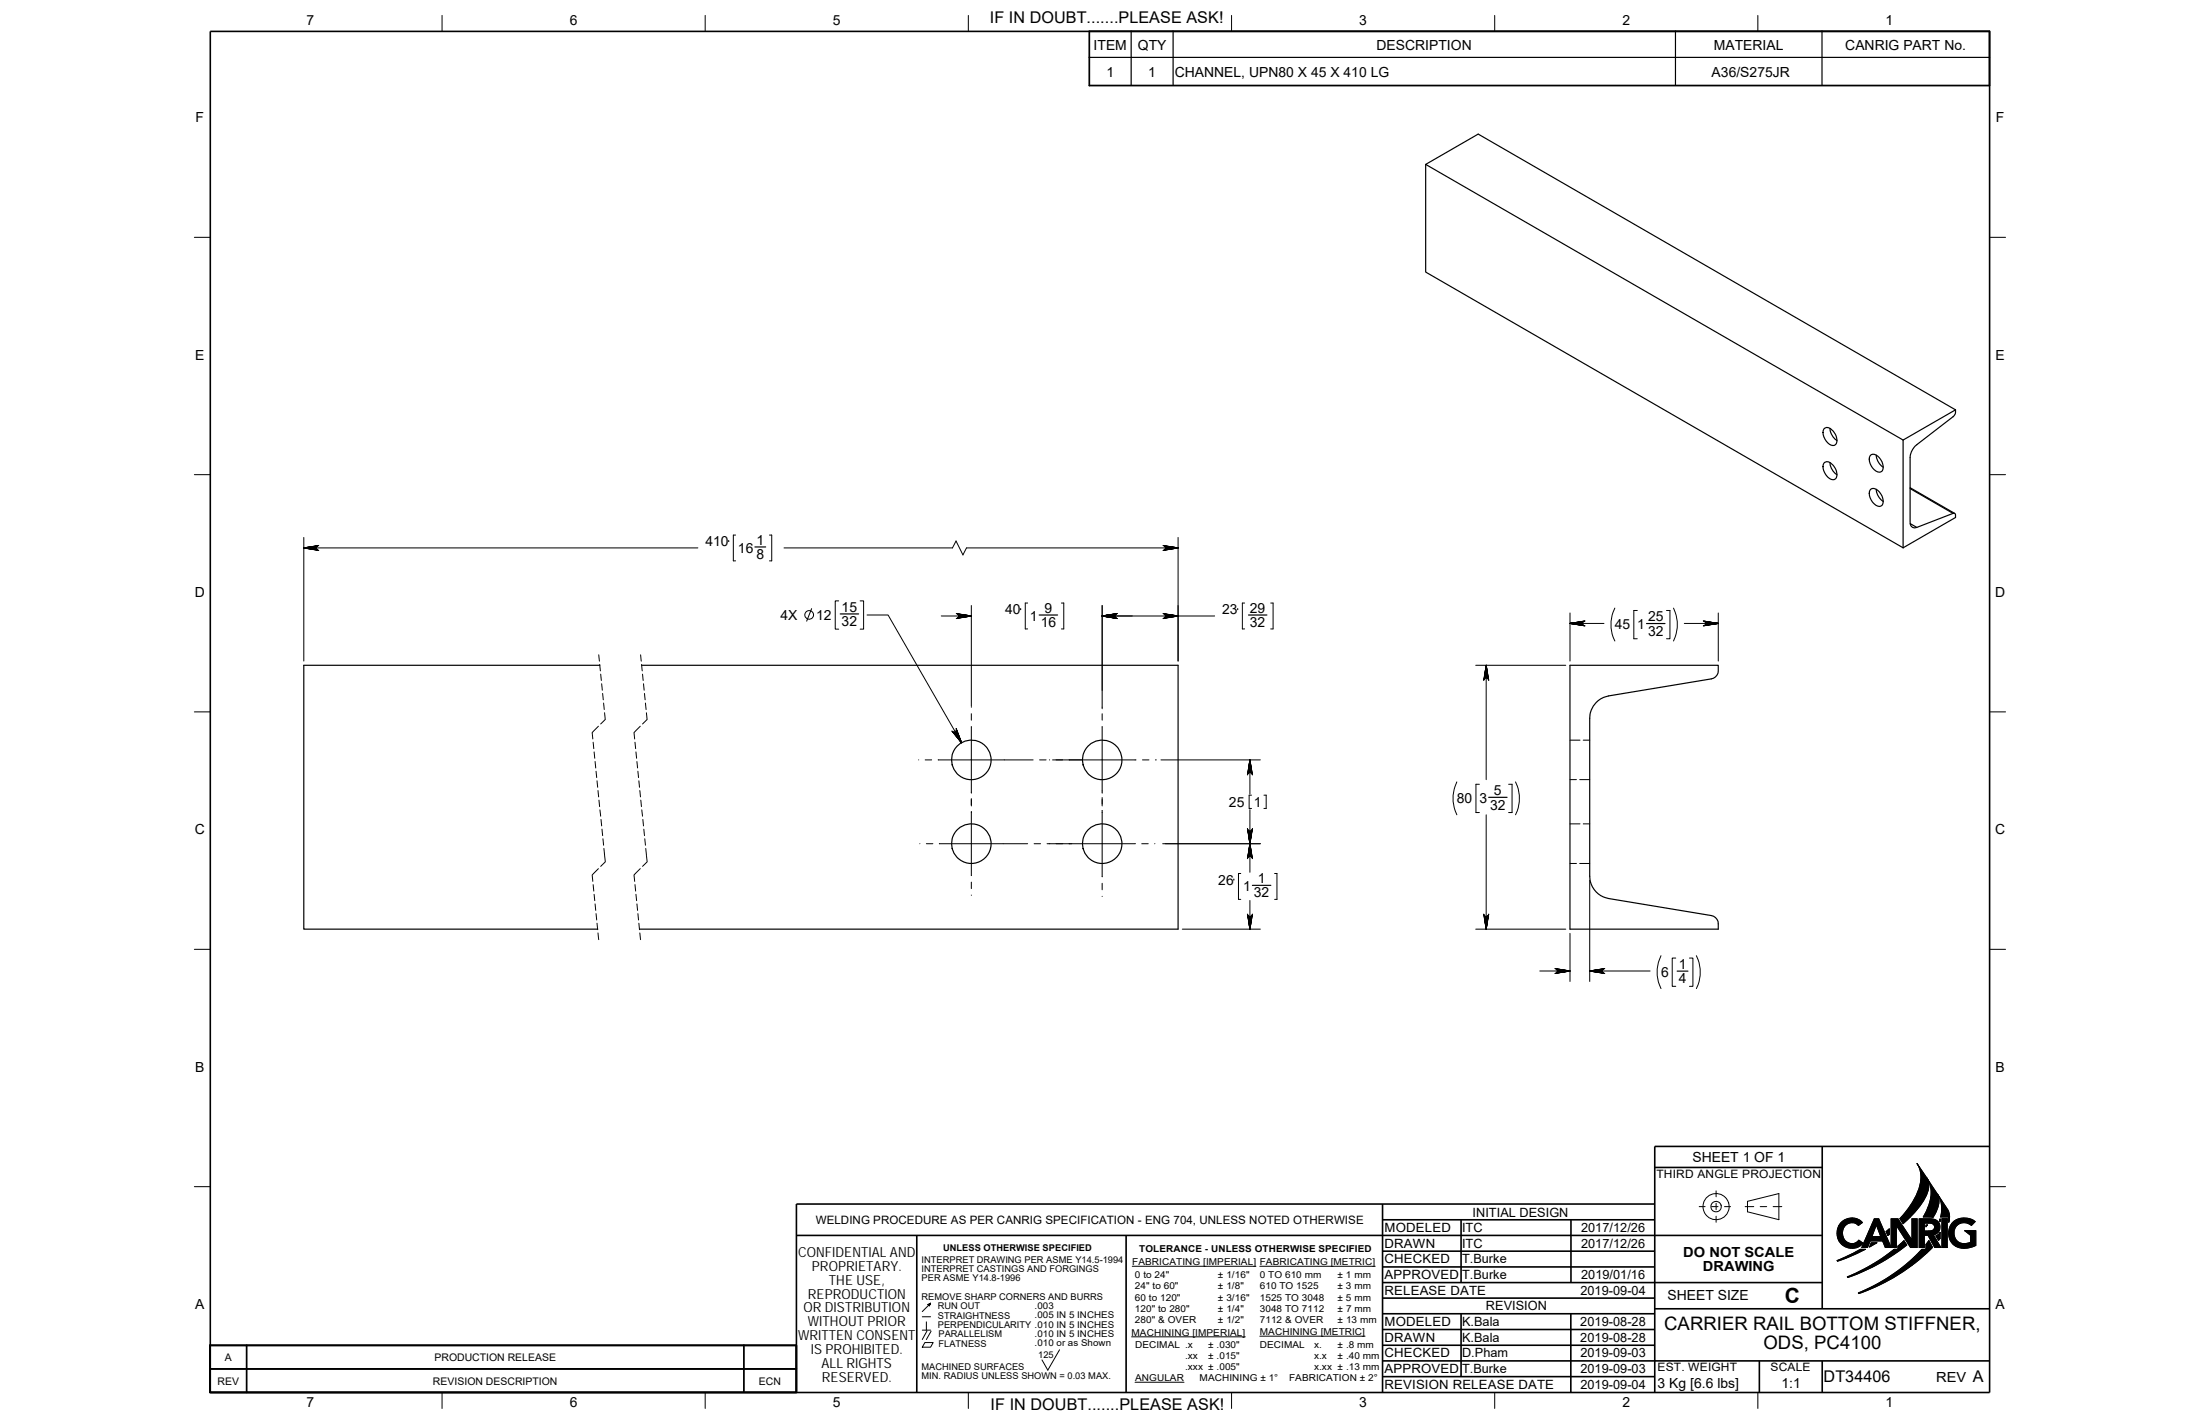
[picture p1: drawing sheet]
<svg xmlns="http://www.w3.org/2000/svg" width="432mm" height="279mm" viewBox="0 0 432 279" stroke-linecap="round" stroke-linejoin="round" font-family="sans-serif">
<g fill="none" stroke="#000" stroke-width=".2">
<path d="M86.8 3v3.2M138.4 3v3.2M190.1 3v3.2M241.7 3v3.2M293.4 3v3.2M345 3v3.2M38.1 46.6h3.2M390.5 46.6h3.1M38.1 93.1h3.2M390.5 93.1h3.1M59.6 107.5h77.4M59.6 105.5v24.2"/>
<path d="M144.4 105h-.5v5h.5M151 105h.5v5h-.5M153.9 107.5h33l.7-1.3 1.4 2.7 .7-1.4h41.5M159.3 119.4l-1 2.5M164.6 117.9h-.7v5.5h.7M168.8 117.9h.7v5.5h-.7M190.6 118.8v19.8M201.7 118.3h-.5v5.1h.5M208.3 118.3h.5v5.1h-.5M216.3 118.8v20.3M231.2 105.5v24.2M244.3 118.3h-.5v5.1h.5"/>
<path d="M249.4 118.3h.5v5.1h-.5M316.9 119.3a7.2 7.2 0 0 0 0 6.5M321.4 119.8h-.7v5.5h.7M327.1 119.8h.7v5.5h-.7M328.5 119.3a7.3 7.3 0 0 1 0 6.5M41.3 139.7h-3.2M117.5 128.5l.1 1.2M117.7 130.4l.1 1.2M117.9 132.3l.1 1.2M118.1 134.2l.1 1.2M118.3 136.1l.1 1.2M118.5 137.9l.1 1.3"/>
<path d="M118.7 139.8l.1 1.4-.9 .8M125.7 128.5l.2 1.2M125.9 130.4l.1 1.2M126.1 132.3l.1 1.2M126.3 134.2l.1 1.2M126.5 136.1l.1 1.2M126.7 137.9l.1 1.3M126.9 139.8l.1 1.4-.9 .8M170.2 120.7h4.1l14.4 25M184.7 120.9h5.9M190.6 138.7v.1M216.3 120.9h22.1"/>
<path d="M289.6 130.5h17.7M291.7 130.5v22.5M308.1 122.3h6.7M308.1 120.3v9.4M330.6 122.3h6.6M337.2 120.3v9.4M390.5 139.7h3.1M116.4 145.6l.1 1.3M116.6 147.5l.1 1.3M116.8 149.4l.1 1.3M117 151.3l.1 1.3M117.2 153.2l.1 1.3"/>
<path d="M117.4 155.1l.1 1.3M117.5 142.5l-1.3 1.2 .2 1.3M117.6 157l.1 1.3M117.8 158.9l.1 1.2M124.6 145.6l.2 1.3M124.8 147.5l.1 1.3M125 149.4l.1 1.3M125.2 151.3l.1 1.3M125.4 153.2l.1 1.3M125.6 155.1l.1 1.3M125.7 142.5l-1.3 1.2 .2 1.3M125.8 157l.1 1.3"/>
<path d="M126 158.9l.1 1.2M180.3 149.1h.1M181.6 149.1h1.3M184.1 149.1h18.7M190.6 140v1.3M190.6 142.6v13M190.6 156.7v1.4M190.6 159.2v12.6M204 149.1h1.3M206 149.1h.1M206.6 149.1h16.4M216.3 140v1.3"/>
<path d="M216.3 142.6v13M216.3 156.5v1.6M216.3 159v13M224.2 149.1h1.3M226.8 149.1h.1M227.9 149.1h19.5M245.3 149.1v6.7M245.3 158.9v12.3M245.6 156h-.4v2.6h.4M248.1 156h.4v2.6h-.4M285.9 153.4a7.3 7.3 0 0 0 0 6.5M290.4 153.9h-.7v5.5h.7"/>
<path d="M291.7 159.9v22.4M296.1 153.9h.7v5.5h-.7M297.5 153.4a7.2 7.2 0 0 1 0 6.5M308.1 153h1.3M308.1 145.2h2M310 153h2M310.7 145.2h1.3M116.4 173.6l.1 1.2M116.6 175.5l.1 1.2M116.8 177.4l.1 1.2M117 179.3l.1 1.2M117.5 170.4l-1.3 1.3 .2 1.2"/>
<path d="M118 160.8l.1 1.3M118.2 162.7l.1 1.3M118.3 164.6l.2 1.2M118.5 166.5l.2 1.2M118.7 167.8l.1 1.3-.9 .9M124.6 173.6l.2 1.2M124.8 175.5l.1 1.2M125 177.4l.1 1.2M125.2 179.3l.1 1.2M125.7 170.4l-1.3 1.3 .2 1.2M126.2 160.8l.1 1.3M126.4 162.7l.1 1.3"/>
<path d="M126.6 164.6l.1 1.2M126.7 166.5l.2 1.2M126.9 167.8l.1 1.3-.9 .9M180.5 165.5h.1M181.8 165.5h1.3M190.6 173.1v1.2M190.6 175.6v.1M201.7 165.5h-17.3M203 165.5h1.2M205.5 165.5h17.3M216.3 173.3v1.3M216.3 175.9h.1"/>
<path d="M224.1 165.5h1.3M226.6 165.5h.1M228.2 165.5h19.2M243.5 171.4h-.4v5.1h.4M245.3 176.7v5.6M250.2 171.4h.4v5.1h-.4M308.1 169.4h1.3M308.1 161.6h2M310 169.4h2M310.7 161.6h1.3M312 172.7v19.9M38.1 186.3h3.2"/>
<path d="M117.2 181.1l.1 1.3M117.4 183l.1 1.4M125.4 181.1l.1 1.3M125.6 183l.1 1.4M232.1 182.3h15.3M289.6 182.3h17.7M302.2 190.5h5.9M308.1 183.1v9.5M312 190.5h11.9M326 187.5a7.2 7.2 0 0 0 0 6.5M328.9 188h-.7v5.5h.7M331.6 188h.7v5.5h-.7"/>
<path d="M333 187.5a7.2 7.2 0 0 1 0 6.5M390.5 186.3h3.1M38.1 232.8h3.2M333.5 236.7h1.2M335.9 236.7h1.3M336.8 233.7v1.1M336.8 236.1v1.3M336.8 238.6v1.2M338.5 236.7h1.2M342.5 236.7h1.7M343 235.7l6.1-1.5v5.1l-6.1-1.5zM345.5 236.7h1.3"/>
<path d="M348 236.7h1.7M361.6 239.6a2.9 2.9 0 0 1 3.9 .3l-.8 .6-.4-.4-.5-.2-.9 .1-.7 .4a2.13 2.13 0 0 0-.6 1.6 2.02 2.02 0 0 0 1 1.8l.6 .2h.7l.4-.2 .5-.5 .9 .6a2.96 2.96 0 0 1-4.4 .1 2.96 2.96 0 0 1 .3-4.4zM367.9 239.1h.8l2.5 5.7v-5.7h1.3l2.8 4.2v-4.2h1v5.7h-1.3l-2.8-4.3v4.3h-2.2l-.5-1.3h-2.4l-.6 1.3h-1.1zM376.3 228.3l1.9 2.8a3.8 3.8 0 0 1-.4 4 19.9 19.9 0 0 1-4.3 5l-.6-1a14.7 14.7 0 0 0 4.1-7.8 4.7 4.7 0 0 0-.7-3zM376.7 239.1l2.5 .1 .7 .2 .6 .4 .2 .7-.1 1-.5 .5-.6 .3 1.4 2.5h-1.2l-1.3-2.4h-.7v2.4h-1zM377.7 240h1.1l.6 .2 .3 .3-.1 .7-.5 .3h-1.4zM378.2 231.1l2 3.1a3.7 3.7 0 0 1-.3 3.9l-.4 .6a.52 .52 0 0 1-.8 .1h-1.2a8.8 8.8 0 0 0 1.4-6zM380.3 234.4l2 3a3 3 0 0 1 .2 2.4v-1h-1.6a5.5 5.5 0 0 0-.6-4.4zM380.8 239.2v.5l-.1-.2zM381.2 239.1h1v5.7h-1zM383.5 239.6a3.6 3.6 0 0 1 4.1 0l-.7 .9a2 2 0 0 0-2-.5l-.9 .5-.5 1.1a1.97 1.97 0 0 0 2 2.4l1.3-.3v-1.3l-1.2-.9h2.2v2.9a3.7 3.7 0 0 1-4.9-.8 3.2 3.2 0 0 1 .6-4zM390.5 232.8h3.1"/>
<path d="M181 258.4h1.6M181.8 259.4v1.6M182.6 255.7l-1.6 1.6M222.2 248.5h24.3M247.3 248.5h22.6M360.6 247.3l4.5-2.2h1l-3.5 1.7-1.9 .7zM362.6 250.5a37 37 0 0 0 9.2-5.4h.7v-.6l1.2-1.1 .5 .9a38.4 38.4 0 0 1-11.5 6.4zM364.7 253.7a34.8 34.8 0 0 0 12.5-8.6h.8v-.9l.6-.8 .7 1.4a37.9 37.9 0 0 1-14.5 9zM367.3 243.8h1.1l-1.5 .9zM368.3 240.3l.8 2.3h-1.7zM370.2 241.6l.6-.5v1.1l-.3 .2zM378 240.3h.3l-.3 .4z"/>
<path d="M380 242.5l.5-.3 .3-.4v1.2l-.3 .4zM86.8 273.2v3.2M138.4 273.2v3.2M181 261h1.6M181.5 263.4h1.7l-.6 .9h-1.6zM181.9 261.2l-.9 1.6M182.8 261.2l-1 1.6M190.1 273.2v3.2M208 264.8l-2.3 4-1.2-2M222.1 262.3h22.3M222.8 271.2h9.6M241.7 273.2v3.2"/>
<path d="M247.3 262.2h20.6M293.4 273.2v3.2M345 273.2v3.2"/>
<circle cx="158.8" cy="120.7" r=".86"/>
<circle cx="336.8" cy="236.7" r="1.03"/>
<circle cx="336.8" cy="236.7" r="2.57"/>
</g>
<g fill="none" stroke="#000" stroke-width=".32">
<path d="M41.3 6.2h349.2v267h-349.2zM271.4 236.2v37M271.4 239.3h53.4M286.8 239.3v12.4M308.3 239.3v12.4M324.8 236.2h-168.5v37M324.8 229.1h32.9M357.7 224.9v31.9M390.5 224.9h-65.7v48.3M156.3 242.4h201.4M179.9 242.4v30.8M221 242.4v30.8"/>
<path d="M271.4 248.6h53.4M271.4 245.5h53.4M271.4 257.8h53.4M271.4 254.7h53.4M271.4 251.7h86.3M286.8 257.8v12.3M308.3 257.8v15.4M324.8 256.8h65.7M271.4 267h119.1M271.4 270.1h53.4M271.4 263.9h53.4M271.4 260.9h53.4"/>
<path d="M345.3 267v6.2M357.7 267v6.2"/>
</g>
<g fill="#000" stroke="#000" stroke-width=".2">
<path d="M59.6 107.5l3 .5z" fill-rule="evenodd"/>
<path d="M59.6 107.5l2.8 .4z" fill-rule="evenodd"/>
<path d="M59.6 107.5l2.6 .2 .1 .2z" fill-rule="evenodd"/>
<path d="M59.6 107.5l2.5 .1 .1 .1z" fill-rule="evenodd"/>
<path d="M59.6 107.5l2.5-.1v.2z" fill-rule="evenodd"/>
<path d="M59.6 107.5l2.6-.2-.1 .1z" fill-rule="evenodd"/>
<path d="M59.6 107.5l2.7-.4-.1 .2z" fill-rule="evenodd"/>
<path d="M59.6 107.5l2.8-.4z" fill-rule="evenodd"/>
<path d="M59.6 107.5l3-.5z" fill-rule="evenodd"/>
<path d="M228.3 107l2.9 .5z" fill-rule="evenodd"/>
<path d="M228.4 107.1l2.8 .4z" fill-rule="evenodd"/>
<path d="M228.6 107.1l2.6 .4-2.5-.2z" fill-rule="evenodd"/>
<path d="M228.7 107.3l2.5 .2-2.5-.1z" fill-rule="evenodd"/>
<path d="M228.7 107.4l2.5 .1-2.5 .1z" fill-rule="evenodd"/>
<path d="M228.7 107.6l2.5-.1-2.5 .2z" fill-rule="evenodd"/>
<path d="M228.7 107.7l2.5-.2-2.6 .4z" fill-rule="evenodd"/>
<path d="M228.4 107.9l2.8-.4z" fill-rule="evenodd"/>
<path d="M228.3 108l2.9-.5z" fill-rule="evenodd"/>
<path d="M187.7 120.4l2.9 .5z" fill-rule="evenodd"/>
<path d="M187.9 120.4l2.7 .5z" fill-rule="evenodd"/>
<path d="M188 120.5l2.6 .4-2.5-.3z" fill-rule="evenodd"/>
<path d="M188.1 120.6l2.5 .3-2.4-.1z" fill-rule="evenodd"/>
<path d="M188.2 120.8l2.4 .1h-2.4z" fill-rule="evenodd"/>
<path d="M188.2 120.9h2.4l-2.5 .2z" fill-rule="evenodd"/>
<path d="M188.1 121.1l2.5-.2-2.6 .3z" fill-rule="evenodd"/>
<path d="M187.9 121.3l2.7-.4z" fill-rule="evenodd"/>
<path d="M187.7 121.4l2.9-.5z" fill-rule="evenodd"/>
<path d="M216.3 120.9l3-.5z" fill-rule="evenodd"/>
<path d="M216.3 120.9l2.8-.5z" fill-rule="evenodd"/>
<path d="M216.3 120.9l2.7-.4-.1 .1z" fill-rule="evenodd"/>
<path d="M216.3 120.9l2.6-.3-.1 .2z" fill-rule="evenodd"/>
<path d="M216.3 120.9l2.5-.1v.1z" fill-rule="evenodd"/>
<path d="M216.3 120.9h2.5l.1 .2z" fill-rule="evenodd"/>
<path d="M216.3 120.9l2.6 .2 .1 .1z" fill-rule="evenodd"/>
<path d="M216.3 120.9l2.8 .4z" fill-rule="evenodd"/>
<path d="M216.3 120.9l3 .5z" fill-rule="evenodd"/>
<path d="M216.3 120.9l3 .5z" fill-rule="evenodd"/>
<path d="M216.3 120.9l2.8 .4z" fill-rule="evenodd"/>
<path d="M216.3 120.9l2.6 .2 .1 .1z" fill-rule="evenodd"/>
<path d="M216.3 120.9h2.5l.1 .2z" fill-rule="evenodd"/>
<path d="M216.3 120.9l2.5-.1v.1z" fill-rule="evenodd"/>
<path d="M216.3 120.9l2.6-.3-.1 .2z" fill-rule="evenodd"/>
<path d="M216.3 120.9l2.7-.4-.1 .1z" fill-rule="evenodd"/>
<path d="M216.3 120.9l2.8-.5z" fill-rule="evenodd"/>
<path d="M216.3 120.9l3-.5z" fill-rule="evenodd"/>
<path d="M228.3 120.4l2.9 .5z" fill-rule="evenodd"/>
<path d="M228.4 120.4l2.8 .5z" fill-rule="evenodd"/>
<path d="M228.6 120.5l2.6 .4-2.5-.3z" fill-rule="evenodd"/>
<path d="M228.7 120.6l2.5 .3-2.5-.1z" fill-rule="evenodd"/>
<path d="M228.7 120.8l2.5 .1h-2.5z" fill-rule="evenodd"/>
<path d="M228.7 120.9h2.5l-2.5 .2z" fill-rule="evenodd"/>
<path d="M228.7 121.1l2.5-.2-2.6 .3z" fill-rule="evenodd"/>
<path d="M228.4 121.3l2.8-.4z" fill-rule="evenodd"/>
<path d="M228.3 121.4l2.9-.5z" fill-rule="evenodd"/>
<path d="M291.7 130.5l-.5 3z" fill-rule="evenodd"/>
<path d="M291.7 130.5l-.4 2.8z" fill-rule="evenodd"/>
<path d="M291.7 130.5l-.2 2.6-.2 .1z" fill-rule="evenodd"/>
<path d="M291.7 130.5l-.1 2.5-.1 .1z" fill-rule="evenodd"/>
<path d="M291.7 130.5l.1 2.5h-.2z" fill-rule="evenodd"/>
<path d="M291.7 130.5l.2 2.6-.1-.1z" fill-rule="evenodd"/>
<path d="M291.7 130.5l.4 2.7-.2-.1z" fill-rule="evenodd"/>
<path d="M291.7 130.5l.4 2.8z" fill-rule="evenodd"/>
<path d="M291.7 130.5l.5 3z" fill-rule="evenodd"/>
<path d="M308.1 122.3l2.6-.2-.1 .1z" fill-rule="evenodd"/>
<path d="M308.1 122.3l2.7-.3-.1 .1z" fill-rule="evenodd"/>
<path d="M308.1 122.3l2.8-.4z" fill-rule="evenodd"/>
<path d="M308.1 122.3l3 .5z" fill-rule="evenodd"/>
<path d="M308.1 122.3l2.8 .5z" fill-rule="evenodd"/>
<path d="M308.1 122.3l2.6 .3 .1 .1z" fill-rule="evenodd"/>
<path d="M308.1 122.3l2.5 .1 .1 .2z" fill-rule="evenodd"/>
<path d="M308.1 122.3l2.5-.1v.2z" fill-rule="evenodd"/>
<path d="M308.1 122.3l3-.5z" fill-rule="evenodd"/>
<path d="M334.3 121.8l2.9 .5z" fill-rule="evenodd"/>
<path d="M334.5 121.9l2.7 .4z" fill-rule="evenodd"/>
<path d="M334.6 122l2.6 .3-2.5-.2z" fill-rule="evenodd"/>
<path d="M334.7 122.1l2.5 .2-2.4-.1z" fill-rule="evenodd"/>
<path d="M334.8 122.2l2.4 .1-2.4 .1z" fill-rule="evenodd"/>
<path d="M334.8 122.4l2.4-.1-2.5 .3z" fill-rule="evenodd"/>
<path d="M334.7 122.6l2.5-.3-2.6 .4z" fill-rule="evenodd"/>
<path d="M334.5 122.8l2.7-.5z" fill-rule="evenodd"/>
<path d="M334.3 122.8l2.9-.5z" fill-rule="evenodd"/>
<path d="M187.7 142.9l1 2.8z" fill-rule="evenodd"/>
<path d="M187.7 143.1l1 2.6z" fill-rule="evenodd"/>
<path d="M187.7 143.3l1 2.4-1.1-2.3z" fill-rule="evenodd"/>
<path d="M187.6 143.4l1.1 2.3-1.2-2.2z" fill-rule="evenodd"/>
<path d="M187.4 143.6l.1-.1 1.2 2.2z" fill-rule="evenodd"/>
<path d="M187.2 143.6h.2l1.3 2.1z" fill-rule="evenodd"/>
<path d="M187.1 143.6h.1l1.5 2.1z" fill-rule="evenodd"/>
<path d="M186.9 143.5l1.8 2.2z" fill-rule="evenodd"/>
<path d="M186.8 143.4l1.9 2.3z" fill-rule="evenodd"/>
<path d="M245.3 149.1l.3 2.6-.2-.1z" fill-rule="evenodd"/>
<path d="M245.3 149.1l.5 2.8z" fill-rule="evenodd"/>
<path d="M245.3 149.1l.4 2.7-.1-.1z" fill-rule="evenodd"/>
<path d="M245.3 149.1l.5 3z" fill-rule="evenodd"/>
<path d="M245.3 149.1l.1 2.5h-.2z" fill-rule="evenodd"/>
<path d="M245.3 149.1l-.1 2.5-.1 .1z" fill-rule="evenodd"/>
<path d="M245.3 149.1l-.2 2.6-.1 .1z" fill-rule="evenodd"/>
<path d="M245.3 149.1l-.4 2.8z" fill-rule="evenodd"/>
<path d="M245.3 149.1l-.5 3z" fill-rule="evenodd"/>
<path d="M245.3 165.5l.5 3z" fill-rule="evenodd"/>
<path d="M245.3 165.5l.5 2.8z" fill-rule="evenodd"/>
<path d="M245.3 165.5l.4 2.7-.1-.1z" fill-rule="evenodd"/>
<path d="M245.3 165.5l.3 2.6-.2-.1z" fill-rule="evenodd"/>
<path d="M245.3 165.5l.1 2.5h-.2z" fill-rule="evenodd"/>
<path d="M245.3 165.5l-.1 2.5-.1 .1z" fill-rule="evenodd"/>
<path d="M245.3 165.5l-.2 2.6-.1 .1z" fill-rule="evenodd"/>
<path d="M245.3 165.5l-.4 2.8z" fill-rule="evenodd"/>
<path d="M245.3 165.5l-.5 3z" fill-rule="evenodd"/>
<path d="M244.8 162.6l.5 2.9z" fill-rule="evenodd"/>
<path d="M244.9 162.7l.4 2.8z" fill-rule="evenodd"/>
<path d="M245 162.9l.1 .1 .2 2.5z" fill-rule="evenodd"/>
<path d="M245.1 163h.1l.1 2.5z" fill-rule="evenodd"/>
<path d="M245.2 163h.2l-.1 2.5z" fill-rule="evenodd"/>
<path d="M245.4 163h.2l-.3 2.5z" fill-rule="evenodd"/>
<path d="M245.6 163l.1-.1-.4 2.6z" fill-rule="evenodd"/>
<path d="M245.8 162.7l-.5 2.8z" fill-rule="evenodd"/>
<path d="M245.8 162.6l-.5 2.9z" fill-rule="evenodd"/>
<path d="M245.8 179.3l-.5 3z" fill-rule="evenodd"/>
<path d="M245.8 179.5l-.5 2.8z" fill-rule="evenodd"/>
<path d="M245.6 179.7l.1-.1-.4 2.7z" fill-rule="evenodd"/>
<path d="M245.4 179.8l.2-.1-.3 2.6z" fill-rule="evenodd"/>
<path d="M245.2 179.8h.2l-.1 2.5z" fill-rule="evenodd"/>
<path d="M245.1 179.7l.1 .1 .1 2.5z" fill-rule="evenodd"/>
<path d="M245 179.6l.1 .1 .2 2.6z" fill-rule="evenodd"/>
<path d="M244.9 179.5l.4 2.8z" fill-rule="evenodd"/>
<path d="M244.8 179.3l.5 3z" fill-rule="evenodd"/>
<path d="M292.2 179.3l-.5 3z" fill-rule="evenodd"/>
<path d="M292.1 179.5l-.4 2.8z" fill-rule="evenodd"/>
<path d="M291.9 179.7l.2-.1-.4 2.7z" fill-rule="evenodd"/>
<path d="M291.8 179.8l.1-.1-.2 2.6z" fill-rule="evenodd"/>
<path d="M291.6 179.8h.2l-.1 2.5z" fill-rule="evenodd"/>
<path d="M291.5 179.7l.1 .1 .1 2.5z" fill-rule="evenodd"/>
<path d="M291.3 179.6l.2 .1 .2 2.6z" fill-rule="evenodd"/>
<path d="M291.3 179.5l.4 2.8z" fill-rule="evenodd"/>
<path d="M291.2 179.3l.5 3z" fill-rule="evenodd"/>
<path d="M305.2 191l2.9-.5z" fill-rule="evenodd"/>
<path d="M305.4 191l2.7-.5z" fill-rule="evenodd"/>
<path d="M305.6 190.8l2.5-.3-2.6 .4z" fill-rule="evenodd"/>
<path d="M305.6 190.6l2.5-.1-2.5 .3z" fill-rule="evenodd"/>
<path d="M305.6 190.4l2.5 .1-2.5 .1z" fill-rule="evenodd"/>
<path d="M305.6 190.3l2.5 .2-2.5-.1z" fill-rule="evenodd"/>
<path d="M305.5 190.2l2.6 .3-2.5-.2z" fill-rule="evenodd"/>
<path d="M305.4 190.1l2.7 .4z" fill-rule="evenodd"/>
<path d="M305.2 190l2.9 .5z" fill-rule="evenodd"/>
<path d="M312 190.5l3-.5z" fill-rule="evenodd"/>
<path d="M312 190.5l2.8-.4z" fill-rule="evenodd"/>
<path d="M312 190.5l2.7-.3-.1 .1z" fill-rule="evenodd"/>
<path d="M312 190.5l2.6-.2-.1 .1z" fill-rule="evenodd"/>
<path d="M312 190.5l2.5-.1v.2z" fill-rule="evenodd"/>
<path d="M312 190.5l2.5 .1 .1 .2z" fill-rule="evenodd"/>
<path d="M312 190.5l2.6 .3 .1 .1z" fill-rule="evenodd"/>
<path d="M312 190.5l2.8 .5z" fill-rule="evenodd"/>
<path d="M312 190.5l3 .5z" fill-rule="evenodd"/>
<path d="M361.5 239.8a2.81 2.81 0 0 1 4 .1l-.8 .6a1.82 1.82 0 0 0-2-.4 1.82 1.82 0 0 0-1.1 1.8 1.83 1.83 0 0 0 1.1 1.9 1.83 1.83 0 0 0 2.1-.5l.9 .6a2.95 2.95 0 0 1-4.3 .1 2.95 2.95 0 0 1 .1-4.2z" fill-rule="evenodd"/>
<path d="M371.2 239.1h1.3l2.8 4.2v-4.2h1v5.7h-1.3l-2.8-4.3v4.3h-1z" fill-rule="evenodd"/>
<path d="M376.3 228.3l2 3a3.8 3.8 0 0 1-.5 3.9l-2 2.7-2.3 2.2-.6-1a14.8 14.8 0 0 0 4.1-7.6 4.8 4.8 0 0 0-.7-3.2z" fill-rule="evenodd"/>
<path d="M378.3 231.3l1.9 2.9a3.9 3.9 0 0 1-.3 3.8l-.5 .8h-1.9a8.5 8.5 0 0 0 1.3-6.5z" fill-rule="evenodd"/>
<path d="M380.8 239.2v.5l-.1-.2z" fill-rule="evenodd"/>
<path d="M380.3 234.4l1.9 2.9a3.1 3.1 0 0 1 .3 2.5v-1h-1.6a5.5 5.5 0 0 0-.6-4.4z" fill-rule="evenodd"/>
<path d="M383.3 239.9a3.5 3.5 0 0 1 4.4-.2l-.8 .8a2.07 2.07 0 0 0-2.8 0 2.07 2.07 0 0 0-.2 2.8 2.07 2.07 0 0 0 2.8 .5l.1-1.4-1.2-.9h2.2v2.9a3.9 3.9 0 0 1-4.7-.5 3.2 3.2 0 0 1 .2-4z" fill-rule="evenodd"/>
<path d="M182.2 256l.4-.3z" fill-rule="evenodd"/>
<path d="M182.1 256l.5-.3z" fill-rule="evenodd"/>
<path d="M182.3 256l.3-.3z" fill-rule="evenodd"/>
<path d="M182.6 255.7l-.2 .6z" fill-rule="evenodd"/>
<path d="M360.6 247.3l4.5-2.2h1l-3.8 1.8-1.6 .6z" fill-rule="evenodd"/>
<path d="M364.7 253.7l2.2-1 2.8-1.5a35.1 35.1 0 0 0 7.5-6.1h.8v-.9l.6-.8 .7 1.4a38.1 38.1 0 0 1-14.5 9z" fill-rule="evenodd"/>
<path d="M367.9 239.1l-2.5 5.7h1.1l.6-1.3h2.4l.5 1.3h1.2l-2.5-5.7zM368.3 240.3l.8 2.3h-1.7z" fill-rule="evenodd"/>
<path d="M367.3 243.8h1.1l-1.5 .9z" fill-rule="evenodd"/>
<path d="M370.2 241.6l.6-.5v1.1l-.3 .2z" fill-rule="evenodd"/>
<path d="M362.6 250.5l.5-.2a18.7 18.7 0 0 0 4.7-2.4l4-2.8h.7a1.12 1.12 0 0 1 .5-1.1l.7-.6 .5 .9a38.9 38.9 0 0 1-11.5 6.4z" fill-rule="evenodd"/>
<path d="M378 240.3h.3l-.3 .4z" fill-rule="evenodd"/>
<path d="M377.7 240h1.4l.4 .2 .2 .3a.83 .83 0 0 1-.3 .9 .83 .83 0 0 1-.8 .1h-.9zM376.7 239.1v5.7h1v-2.4h.7l1.3 2.4h1.2l-1.4-2.5a1.58 1.58 0 0 0 1.3-1.8 1.58 1.58 0 0 0-1.8-1.4z" fill-rule="evenodd"/>
<path d="M380 242.5l.8-.7v1.2l-.3 .4z" fill-rule="evenodd"/>
<path d="M381.2 239.1v5.7h1v-5.7z" fill-rule="evenodd"/>
</g>
<g fill="none" stroke="#000" stroke-width=".23">
<path d="M213.8 11.3h176.7M222 6.1v10.7M230.3 6.1v10.7M328.8 6.1v10.7M357.6 6.1v10.7M279.8 32.3v21.1l93.7 54.1M358 84.2a1.12 1.12 0 0 1 1.7 .3 2.39 2.39 0 0 1 .6 2.7 1.32 1.32 0 0 1-1.9-.6l-.2-.5a2.12 2.12 0 0 1-.2-1.9zM358 90.9a1.12 1.12 0 0 1 1.7 .3 2.39 2.39 0 0 1 .6 2.7 1.32 1.32 0 0 1-1.9-.6l-.2-.4a2.12 2.12 0 0 1-.2-2zM359.2 84.1l.3 1.1 .6 .9 .5 .3M359.2 90.8l.3 1.1 .6 .9 .5 .4M367.1 96.1a1.14 1.14 0 0 1 1.8 .4 2.4 2.4 0 0 1 .5 2.7 1.36 1.36 0 0 1-1.9-.7l-.2-.4a2.14 2.14 0 0 1-.2-2zM367.1 89.4a1.14 1.14 0 0 1 1.8 .4 2.4 2.4 0 0 1 .5 2.7 1.36 1.36 0 0 1-1.9-.7l-.2-.4a2.14 2.14 0 0 1-.2-2z"/>
<path d="M368.3 89.3l.3 1.2 .5 .8 .5 .4M368.3 96l.3 1.2 .5 .8 .5 .4M373.5 86.3v21.2M374.9 95.9l8.4 4.8M374.9 95.7l8.7 5M383.8 80.4l-10.3 5.9M383.8 80.4l-93.7-54.1-10.3 6 93.7 54M383.8 80.4l-.1 .8-.3 .5-7.2 5.5-.5 .6-.5 .8-.3 1.2v12.6a.94 .94 0 0 0 .3 1 .94 .94 0 0 0 1 .1l7.1-2.8M143 106.1h.1M148.2 107.3h2.1M200.3 119.4h.1M242.9 119.4h.1"/>
<path d="M374.9 102.7l1.3 .8M383.3 100.7l.5 .1v.7l-10.3 6M117.7 130.5h-58.1v51.8h57.7M125.9 130.5h105.3v51.8h-105.7M164.9 120.5h3.6M204 120.7h3.6M245 120.7h3.7M308.1 130.5h29.1a2.14 2.14 0 0 1-.7 2.5l-.6 .2-20.2 3.3a4.5 4.5 0 0 0-3.7 4.4v31a4.5 4.5 0 0 0 3.7 4.4l20.2 3.3 .8 .5a2.19 2.19 0 0 1 .5 2.2h-29.1zM323.2 122.3h3.6M292.2 156.4h3.6M242.2 172.5h.1M245.8 173.7h3.6"/>
<path d="M329.2 190.5h2.1"/>
<circle cx="190.6" cy="149.1" r="3.9"/>
<circle cx="216.3" cy="149.1" r="3.9"/>
<circle cx="190.6" cy="165.5" r="3.9"/>
<circle cx="216.3" cy="165.5" r="3.9"/>
</g>
<path d="M213.8 6.1h176.7v10.7h-176.7zM41.2 264h115.1v9.2h-115.1zM41.2 268.6h115.1M48.4 264v9.2M146 264v9.2" fill="none" stroke="#000" stroke-width=".34"/>
<text font-size="4.1" x="350.3" y="255.7">C</text>
<g font-size="3.6">
<text x="326.6" y="261">CARRIER RAIL BOTTOM STIFFNER,</text>
<text x="346.1" y="264.6">ODS, PC4100</text>
</g>
<g font-size="3.2">
<text x="194.3" y="4.5">IF IN DOUBT.......PLEASE ASK!</text>
<text x="357.9" y="271.2">DT34406</text>
<text x="387.2" y="271.2">A</text>
<text x="194.4" y="276.6">IF IN DOUBT.......PLEASE ASK!</text>
</g>
<g font-size="2.7">
<text x="60.2" y="4.8">7</text>
<text x="111.8" y="4.8">6</text>
<text x="163.5" y="4.8">5</text>
<text x="266.8" y="4.8">3</text>
<text x="318.4" y="4.8">2</text>
<text x="370.1" y="4.8">1</text>
<text x="214.7" y="9.7">ITEM</text>
<text x="223.3" y="9.7">QTY</text>
<text x="270.2" y="9.7">DESCRIPTION</text>
<text x="336.4" y="9.7">MATERIAL</text>
<text x="362.2" y="9.7">CANRIG PART No.</text>
<text x="217.1" y="15.1">1</text>
<text x="225.4" y="15.1">1</text>
<text x="230.6" y="15.1">CHANNEL, UPN80 X 45 X 410 LG</text>
<text x="336" y="15.1">A36/S275JR</text>
<text x="38.4" y="24">F</text>
<text x="391.7" y="24">F</text>
<text x="38.3" y="70.5">E</text>
<text x="391.6" y="70.5">E</text>
<text x="138.5" y="107.2">410</text>
<text x="148.5" y="106.9">1</text>
<text x="144.8" y="108.4">16</text>
<text x="148.5" y="109.7">8</text>
<text x="38.2" y="117.1">D</text>
<text x="391.6" y="117.1">D</text>
<text x="153.2" y="121.6">4X</text>
<text x="160.2" y="121.6">12</text>
<text x="165.2" y="120">15</text>
<text x="165.2" y="122.9">32</text>
<text x="197.3" y="120.5">40</text>
<text x="202.1" y="121.8">1</text>
<text x="204.3" y="123">16</text>
<text x="205" y="120.2">9</text>
<text x="239.9" y="120.5">23</text>
<text x="245.3" y="123">32</text>
<text x="245.3" y="120.2">29</text>
<text x="316.9" y="123.5">45</text>
<text x="321.4" y="123.5">1</text>
<text x="323.5" y="121.9">25</text>
<text x="323.5" y="124.7">32</text>
<text x="241.2" y="158.3">25</text>
<text x="246.1" y="158.3">1</text>
<text x="285.9" y="157.6">80</text>
<text x="290.4" y="157.6">3</text>
<text x="292.5" y="158.8">32</text>
<text x="293.2" y="156">5</text>
<text x="38.2" y="163.7">C</text>
<text x="391.6" y="163.7">C</text>
<text x="239.1" y="173.6">26</text>
<text x="246.8" y="173.3">1</text>
<text x="244" y="174.8">1</text>
<text x="246.1" y="176.1">32</text>
<text x="326" y="191.7">6</text>
<text x="329.5" y="190.1">1</text>
<text x="329.5" y="192.9">4</text>
<text x="38.3" y="210.2">B</text>
<text x="391.6" y="210.2">B</text>
<text x="332.2" y="227.9">SHEET 1 OF 1</text>
<text x="156.6" y="246.5">CONFIDENTIAL AND</text>
<text x="159.3" y="249.3">PROPRIETARY.</text>
<text x="330.4" y="246.6">DO NOT SCALE</text>
<text x="334.2" y="249.4">DRAWING</text>
<text x="38.3" y="256.8">A</text>
<text x="157.7" y="257.5">OR DISTRIBUTION</text>
<text x="158.6" y="254.8">REPRODUCTION</text>
<text x="162.7" y="252">THE USE,</text>
<text x="327.3" y="255.1">SHEET SIZE</text>
<text x="391.6" y="256.8">A</text>
<text x="156.6" y="263">WRITTEN CONSENT</text>
<text x="158.6" y="260.2">WITHOUT PRIOR</text>
<text x="159.1" y="265.7">IS PROHIBITED.</text>
<text x="161.2" y="268.5">ALL RIGHTS</text>
<text x="60.2" y="276">7</text>
<text x="111.8" y="276">6</text>
<text x="161.3" y="271.2">RESERVED.</text>
<text x="163.5" y="276">5</text>
<text x="266.8" y="276">3</text>
<text x="318.4" y="276">2</text>
<text x="325.3" y="272.4">3 Kg [6.6 lbs]</text>
<text x="349.7" y="272.4">1:1</text>
<text x="370.1" y="276">1</text>
<text x="380" y="271.2">REV</text>
</g>
<g font-size="2.5">
<text x="289" y="238.7">INITIAL DESIGN</text>
<text x="271.8" y="244.8">DRAWN</text>
<text x="271.8" y="241.7">MODELED</text>
<text x="287" y="244.8">ITC</text>
<text x="287" y="241.7">ITC</text>
<text x="310.3" y="244.8">2017/12/26</text>
<text x="310.3" y="241.7">2017/12/26</text>
<text x="271.8" y="251">APPROVED</text>
<text x="271.8" y="247.8">CHECKED</text>
<text x="287" y="247.8">T.Burke</text>
<text x="287" y="251">T.Burke</text>
<text x="310.3" y="251">2019/01/16</text>
<text x="271.8" y="254">RELEASE DATE</text>
<text x="291.7" y="257.1">REVISION</text>
<text x="310.2" y="254">2019-09-04</text>
<text x="271.8" y="263.2">DRAWN</text>
<text x="271.8" y="260.2">MODELED</text>
<text x="287" y="263.2">K.Bala</text>
<text x="287" y="260.2">K.Bala</text>
<text x="310.2" y="260.2">2019-08-28</text>
<text x="310.2" y="263.2">2019-08-28</text>
<text x="271.8" y="269.4">APPROVED</text>
<text x="271.8" y="266.3">CHECKED</text>
<text x="287" y="269.4">T.Burke</text>
<text x="287" y="266.3">D.Pham</text>
<text x="310.2" y="269.4">2019-09-03</text>
<text x="310.2" y="266.3">2019-09-03</text>
<text x="271.8" y="272.6">REVISION RELEASE DATE</text>
<text x="310.2" y="272.6">2019-09-04</text>
</g>
<g font-size="2.3">
<text x="325.1" y="231.1">THIRD ANGLE PROJECTION</text>
<text x="160.1" y="240.1">WELDING PROCEDURE AS PER CANRIG SPECIFICATION - ENG 704, UNLESS NOTED OTHERWISE</text>
<text x="325.3" y="269">EST. WEIGHT</text>
<text x="347.5" y="269">SCALE</text>
</g>
<g font-size="2.1">
<text x="44.1" y="267.1">A</text>
<text x="85.3" y="267.1">PRODUCTION RELEASE</text>
<text x="42.7" y="271.7">REV</text>
<text x="85" y="271.7">REVISION DESCRIPTION</text>
<text x="149" y="271.7">ECN</text>
</g>
<g font-size="1.9">
<text x="223.6" y="245.7">TOLERANCE - UNLESS OTHERWISE SPECIFIED</text>
<text x="222.2" y="248.2">FABRICATING [IMPERIAL] FABRICATING [METRIC]</text>
<text x="222.8" y="250.7">0 to 24&quot;</text>
<text x="239.1" y="250.7">± 1/16&quot;</text>
<text x="247.3" y="250.7">0 TO 610 mm</text>
<text x="262.5" y="250.7">± 1 mm</text>
<text x="222.8" y="255.3">60 to 120&quot;</text>
<text x="222.8" y="257.4">120&quot; to 280&quot;</text>
<text x="222.8" y="253">24&quot; to 60&quot;</text>
<text x="239.1" y="255.3">± 3/16&quot;</text>
<text x="239.1" y="257.4">± 1/4&quot;</text>
<text x="239.1" y="253">± 1/8&quot;</text>
<text x="247.3" y="255.3">1525 TO 3048</text>
<text x="247.3" y="253">610 TO 1525</text>
<text x="247.3" y="257.4">3048 TO 7112</text>
<text x="262.5" y="253">± 3 mm</text>
<text x="262.5" y="255.3">± 5 mm</text>
<text x="262.5" y="257.4">± 7 mm</text>
<text x="222.1" y="262.1">MACHINING [IMPERIAL]</text>
<text x="222.8" y="259.6">280&quot; &amp; OVER</text>
<text x="239.1" y="259.6">± 1/2&quot;</text>
<text x="247.3" y="262">MACHINING [METRIC]</text>
<text x="247.3" y="259.6">7112 &amp; OVER</text>
<text x="262.5" y="259.6">± 13 mm</text>
<text x="222.8" y="264.5">DECIMAL .x</text>
<text x="232.6" y="266.6">.xx</text>
<text x="232.6" y="268.8">.xxx ± .005&quot;</text>
<text x="237.1" y="266.6">± .015&quot;</text>
<text x="237.1" y="264.5">± .030&quot;</text>
<text x="247.3" y="264.5">DECIMAL</text>
<text x="257.9" y="264.5">x.</text>
<text x="257.9" y="268.8">x.xx ± .13 mm</text>
<text x="257.9" y="266.6">x.x</text>
<text x="262.5" y="266.6">± .40 mm</text>
<text x="262.5" y="264.5">± .8 mm</text>
<text x="222.8" y="271">ANGULAR</text>
<text x="235.5" y="271">MACHINING ± 1°</text>
<text x="253" y="271">FABRICATION ± 2°</text>
</g>
<g font-size="1.8">
<text x="185.1" y="245.4">UNLESS OTHERWISE SPECIFIED</text>
<text x="180.9" y="247.8">INTERPRET DRAWING PER ASME Y14.5-1994</text>
<text x="180.9" y="249.6">INTERPRET CASTINGS AND FORGINGS</text>
<text x="180.9" y="251.4">PER ASME Y14.8-1996</text>
<text x="180.9" y="255.1">REMOVE SHARP CORNERS AND BURRS</text>
<text x="184.1" y="256.9">RUN OUT</text>
<text x="203.1" y="256.8">.003</text>
<text x="184.1" y="260.6">PERPENDICULARITY .010 IN 5 INCHES</text>
<text x="184.1" y="258.7">STRAIGHTNESS</text>
<text x="184.2" y="262.4">PARALLELISM</text>
<text x="203.1" y="258.7">.005 IN 5 INCHES</text>
<text x="203.1" y="262.3">.010 IN 5 INCHES</text>
<text x="180.9" y="268.8">MACHINED SURFACES</text>
<text x="184.2" y="264.2">FLATNESS</text>
<text x="203.1" y="264.1">.010 or as Shown</text>
<text x="203.8" y="266.4">125</text>
<text x="180.9" y="270.6">MIN. RADIUS UNLESS SHOWN = 0.03 MAX.</text>
</g>
</svg>
